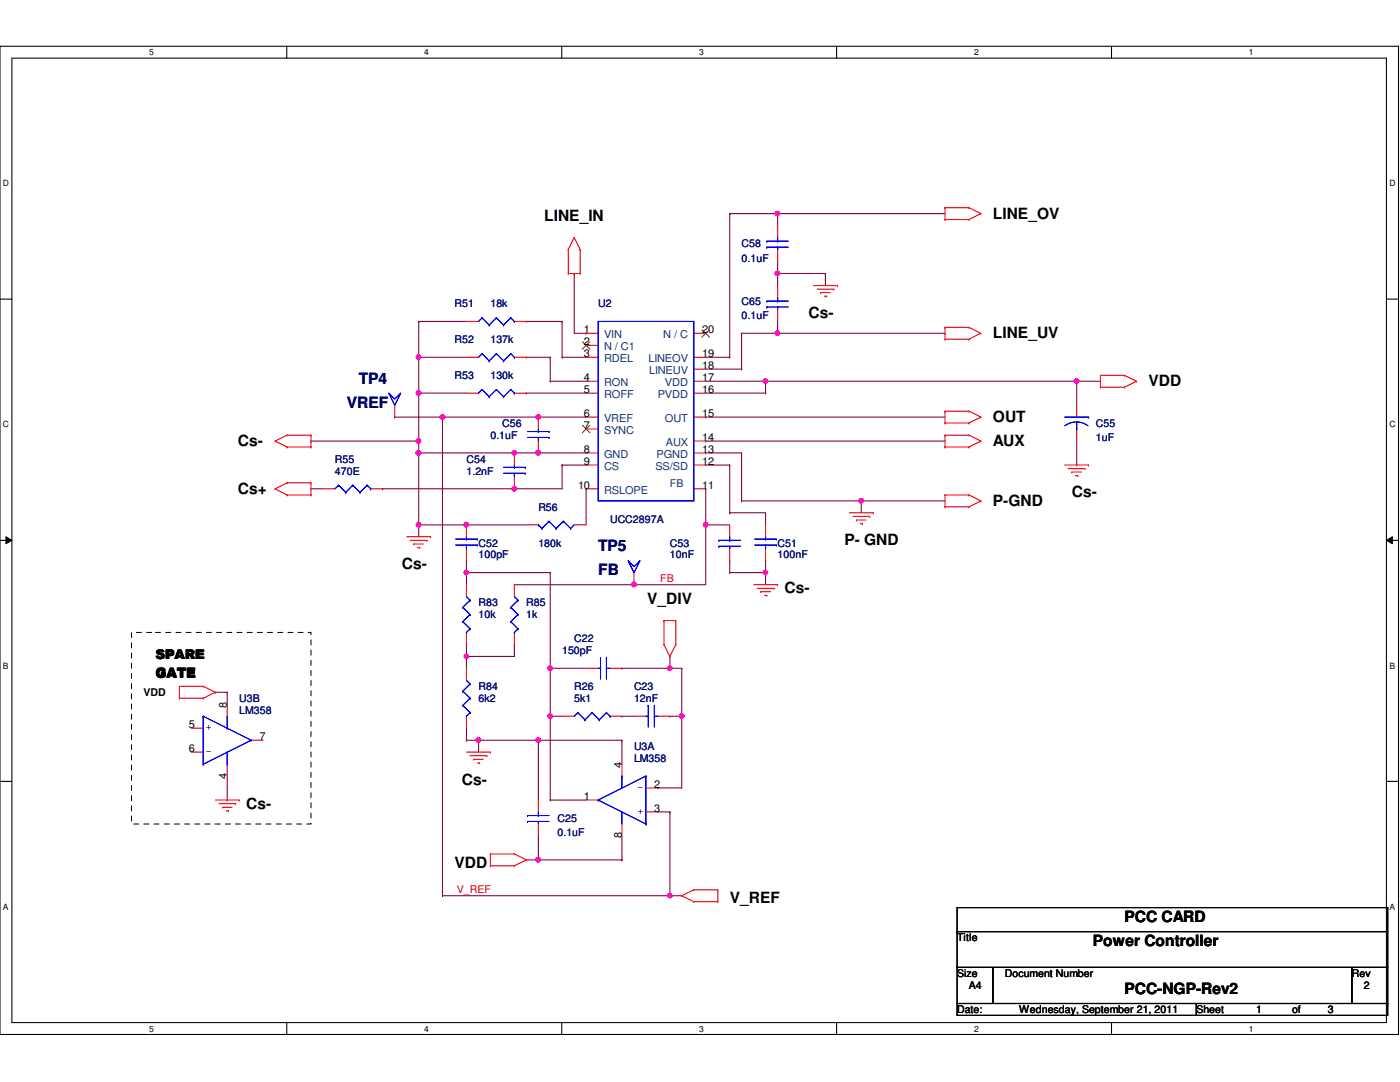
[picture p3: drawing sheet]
<svg xmlns="http://www.w3.org/2000/svg" width="279mm" height="216mm" viewBox="0 0 279 216" stroke-linecap="round" stroke-linejoin="round" font-family="sans-serif">
<path d="M0 9.2h279.1v197.2h-279.1zM2.4 11.6h274.3v192.4h-274.3z" fill="none" stroke="#000" stroke-width=".21"/>
<g fill="#fff">
<path d="M29.8 9.5h.9v1.9h-.9z"/>
<path d="M29.8 204.3h.9v1.9h-.9z"/>
</g>
<path d="M57.2 9.2v2.4M57.2 204v2.4" fill="none" stroke="#000" stroke-width=".21"/>
<g fill="#fff">
<path d="M84.7 9.5h.9v1.9h-.9z"/>
<path d="M84.7 204.3h.9v1.9h-.9z"/>
</g>
<path d="M112.1 9.2v2.4M112.1 204v2.4" fill="none" stroke="#000" stroke-width=".21"/>
<g fill="#fff">
<path d="M139.5 9.5h1v1.9h-1z"/>
<path d="M139.5 204.3h1v1.9h-1z"/>
</g>
<path d="M167 9.2v2.4M167 204v2.4" fill="none" stroke="#000" stroke-width=".21"/>
<g fill="#fff">
<path d="M194.4 9.5h.9v1.9h-.9z"/>
<path d="M194.4 204.3h.9v1.9h-.9z"/>
</g>
<path d="M221.8 9.2v2.4M221.8 204v2.4" fill="none" stroke="#000" stroke-width=".21"/>
<g fill="#fff">
<path d="M249.3 9.5h.9v1.9h-.9z"/>
<path d="M249.3 204.3h.9v1.9h-.9z"/>
<path d="M.6 35.6h1.2v1.9h-1.2z"/>
<path d="M277.3 35.6h1.2v1.9h-1.2z"/>
<path d="M.6 83.7h1.2v1.9h-1.2z"/>
<path d="M277.3 83.7h1.2v1.9h-1.2z"/>
</g>
<path d="M0 59.7h2.4M276.7 59.7h2.4" fill="none" stroke="#000" stroke-width=".21"/>
<g fill="#fff">
<path d="M.6 131.9h1.1v1.9h-1.1z"/>
<path d="M277.3 131.9h1.1v1.9h-1.1z"/>
</g>
<path d="M0 107.8h2.4M276.7 107.8h2.4" fill="none" stroke="#000" stroke-width=".21"/>
<path d="M1.2 107.1l1.2 .7-1.2 .7zM276.7 107.8l1.2-.7v1.4z" fill="#000"/>
<path d="M1.2 107.1l1.2 .7-1.2 .7zM276.7 107.8l1.2-.7v1.4z" fill="none" stroke="#000" stroke-width=".2"/>
<g fill="#fff">
<path d="M.6 180h1.1v1.9h-1.1z"/>
<path d="M277.3 180h1.1v1.9h-1.1z"/>
</g>
<path d="M0 155.9h2.4M276.7 155.9h2.4" fill="none" stroke="#000" stroke-width=".21"/>
<path d="M155.2 42.6h.1M155.2 42.6h33.4" fill="none" stroke="#800040" stroke-width=".21"/>
<circle cx="155.2" cy="42.6" r=".46" fill="#f0f"/>
<circle cx="155.2" cy="42.6" r=".46" fill="none" stroke="#f0f" stroke-width=".21"/>
<path d="M145.6 42.6h.1M145.6 42.6v28.7M140.8 71.3h4.8M145.6 71.3h.1M136.1 142.9h.1M136.1 142.9v14.3" fill="none" stroke="#800040" stroke-width=".21"/>
<circle cx="136.1" cy="142.9" r=".46" fill="#f0f"/>
<circle cx="136.1" cy="142.9" r=".46" fill="none" stroke="#f0f" stroke-width=".21"/>
<path d="M109.8 133.3h.1M109.8 133.3h7.2M109.8 142.9h.1M109.8 142.9v16.7M124.1 142.9h.1M124.1 142.9h2.4" fill="none" stroke="#800040" stroke-width=".21"/>
<circle cx="109.8" cy="142.9" r=".45" fill="#f0f"/>
<circle cx="109.8" cy="142.9" r=".45" fill="none" stroke="#f0f" stroke-width=".21"/>
<path d="M133.7 133.3h.1M133.7 133.3h2.4" fill="none" stroke="#800040" stroke-width=".21"/>
<circle cx="133.6" cy="133.3" r=".46" fill="#f0f"/>
<circle cx="133.6" cy="133.3" r=".46" fill="none" stroke="#f0f" stroke-width=".21"/>
<path d="M93.1 114.3h.1M93.1 114.3h16.7M136.1 133.3h.1M136.1 133.3v9.6h-2.4M133.7 142.9h.1" fill="none" stroke="#800040" stroke-width=".21"/>
<circle cx="93.1" cy="114.2" r=".45" fill="#f0f"/>
<circle cx="93.1" cy="114.2" r=".45" fill="none" stroke="#f0f" stroke-width=".21"/>
<path d="M88.3 178.7h.1M88.3 178.7h45.4" fill="none" stroke="#800040" stroke-width=".21"/>
<circle cx="133.7" cy="178.7" r=".45" fill="#f0f"/>
<circle cx="133.7" cy="178.7" r=".45" fill="none" stroke="#f0f" stroke-width=".21"/>
<path d="M88.3 83.2h.1M88.3 83.2v95.5" fill="none" stroke="#800040" stroke-width=".21"/>
<circle cx="88.3" cy="83.2" r=".46" fill="#f0f"/>
<circle cx="88.3" cy="83.2" r=".46" fill="none" stroke="#f0f" stroke-width=".21"/>
<path d="M83.6 90.4h.1M83.6 90.4v14.3M93.1 104.7h.1M93.1 104.7h11.9" fill="none" stroke="#800040" stroke-width=".21"/>
<circle cx="93.1" cy="104.7" r=".46" fill="#f0f"/>
<circle cx="93.1" cy="104.7" r=".46" fill="none" stroke="#f0f" stroke-width=".21"/>
<path d="M148 99.9h.1M148 99.9h40.6M171.9 99.9h.1" fill="none" stroke="#800040" stroke-width=".21"/>
<circle cx="171.9" cy="99.9" r=".46" fill="#f0f"/>
<circle cx="171.9" cy="99.9" r=".46" fill="none" stroke="#f0f" stroke-width=".21"/>
<path d="M140.8 78.4h12M140.8 76.1h12M152.8 78.4h.1M152.8 76.1h.1M62.1 97.5h.1M62.1 97.5h2.3M117 97.5h.1M117 97.5v7.2M140.8 90.4h.1M140.8 92.8h4.8M140.8 90.4h7.2M145.6 92.8h.1" fill="none" stroke="#800040" stroke-width=".21"/>
<circle cx="152.8" cy="76" r=".45" fill="#f0f"/>
<circle cx="152.8" cy="76" r=".45" fill="none" stroke="#f0f" stroke-width=".21"/>
<path d="M102.7 97.5h.1M112.2 92.8h.1M112.2 92.8h4.8M112.2 92.8v4.7h-9.5" fill="none" stroke="#800040" stroke-width=".21"/>
<circle cx="102.6" cy="97.5" r=".46" fill="#f0f"/>
<circle cx="102.6" cy="97.5" r=".46" fill="none" stroke="#f0f" stroke-width=".21"/>
<path d="M83.6 64.1h.1M83.6 64.1v7.2M140.8 73.7h7.2M148 73.7h.1M148 66.5h.1M148 66.5v7.2M107.4 90.4h.1M107.4 90.4h9.6" fill="none" stroke="#800040" stroke-width=".21"/>
<circle cx="107.4" cy="90.4" r=".46" fill="#f0f"/>
<circle cx="107.4" cy="90.4" r=".46" fill="none" stroke="#f0f" stroke-width=".21"/>
<path d="M76.4 97.5h.1M76.4 97.5h26.3M107.4 83.2h.1M107.4 83.2h9.6" fill="none" stroke="#800040" stroke-width=".21"/>
<circle cx="107.4" cy="83.2" r=".46" fill="#f0f"/>
<circle cx="107.4" cy="83.2" r=".46" fill="none" stroke="#f0f" stroke-width=".21"/>
<g fill="none" stroke="#800040" stroke-width=".21">
<path d="M83.6 64.1h.1M83.6 64.1h9.5M105 71.3h.1M105 64.1h.1M105 71.3h4.8M105 64.1h7.2M109.8 71.3h.1M109.8 76.1h.1M109.8 71.3v4.8M109.8 76.1h7.2M112.2 64.1h.1M112.2 71.3h.1"/>
<path d="M112.2 71.3h4.8M112.2 64.1v7.2M214.9 76.1h.1M214.9 76.1v4.8M62.1 88h.1M62.1 88h21.5M102.7 90.4h.1M102.7 90.4h4.7"/>
</g>
<circle cx="83.5" cy="88" r=".46" fill="#f0f"/>
<circle cx="83.5" cy="88" r=".46" fill="none" stroke="#f0f" stroke-width=".21"/>
<path d="M83.6 78.4h.1M83.6 78.4v9.6" fill="none" stroke="#800040" stroke-width=".21"/>
<circle cx="83.5" cy="78.4" r=".46" fill="#f0f"/>
<circle cx="83.5" cy="78.4" r=".46" fill="none" stroke="#f0f" stroke-width=".21"/>
<path d="M83.6 71.3h.1M83.6 71.3h9.5M83.6 71.3v7.1" fill="none" stroke="#800040" stroke-width=".21"/>
<circle cx="83.5" cy="71.3" r=".46" fill="#f0f"/>
<circle cx="83.5" cy="71.3" r=".46" fill="none" stroke="#f0f" stroke-width=".21"/>
<path d="M83.6 78.4h.1M83.6 78.4h9.5M83.6 88h.1M83.6 88v2.4M148 90.4h.1M148 90.4v9.5" fill="none" stroke="#800040" stroke-width=".21"/>
<circle cx="83.5" cy="90.4" r=".46" fill="#f0f"/>
<circle cx="83.5" cy="90.4" r=".46" fill="none" stroke="#f0f" stroke-width=".21"/>
<path d="M83.6 90.4h.1M83.6 90.4h19.1" fill="none" stroke="#800040" stroke-width=".21"/>
<circle cx="102.6" cy="90.4" r=".45" fill="#f0f"/>
<circle cx="102.6" cy="90.4" r=".45" fill="none" stroke="#f0f" stroke-width=".21"/>
<circle cx="83.5" cy="90.4" r=".46" fill="#f0f"/>
<circle cx="83.5" cy="90.4" r=".46" fill="none" stroke="#f0f" stroke-width=".21"/>
<path d="M83.6 104.7h.1M83.6 104.7v2.4" fill="none" stroke="#800040" stroke-width=".21"/>
<circle cx="83.5" cy="104.7" r=".47" fill="#f0f"/>
<circle cx="83.5" cy="104.7" r=".47" fill="none" stroke="#f0f" stroke-width=".21"/>
<path d="M214.9 76.1h.1M214.9 76.1h4.7" fill="none" stroke="#800040" stroke-width=".21"/>
<circle cx="214.8" cy="76" r=".46" fill="#f0f"/>
<circle cx="214.8" cy="76" r=".46" fill="none" stroke="#f0f" stroke-width=".21"/>
<g fill="none" stroke="#800040" stroke-width=".21">
<path d="M114.6 54.6h.1M114.6 54.6v11.9h2.4M145.6 42.6h.1M145.6 42.6h9.6M155.2 42.6h.1M155.2 54.6h.1M155.2 42.6v2.4M155.2 52.2v2.4M155.2 54.6h9.5M164.7 54.6h.1M105 78.4h.1M105 78.4h12"/>
<path d="M117 66.5h.1M88.3 83.2h.1M88.3 83.2h19.1M140.8 83.2h.1M140.8 83.2h47.8M171.9 99.9h.1M171.9 99.9v2.4M133.7 178.7h.1M133.7 178.7h2.4"/>
</g>
<circle cx="155.2" cy="54.5" r=".46" fill="#f0f"/>
<circle cx="155.2" cy="54.5" r=".46" fill="none" stroke="#f0f" stroke-width=".21"/>
<g fill="none" stroke="#800040" stroke-width=".21">
<path d="M155.2 57h.1M155.2 54.6v2.4M164.7 54.6h.1M164.7 54.6v2.4M148 66.5h.1M148 66.5h7.2M140.8 88h.1M140.8 88h47.8M83.6 104.7h.1M83.6 104.7h9.5M109.8 133.3h.1M109.8 133.3v9.6"/>
<path d="M109.8 142.9h.1M109.8 159.6h.1M109.8 142.9h2.4M109.8 159.6h7.2"/>
</g>
<circle cx="109.8" cy="133.3" r=".46" fill="#f0f"/>
<circle cx="109.8" cy="133.3" r=".46" fill="none" stroke="#f0f" stroke-width=".21"/>
<path d="M93.1 111.9h.1M93.1 111.9v2.4M152.8 114.3h.1M152.8 114.3v2.4M43 138.1h.1M43 138.1h2.3M45.3 138.1h.1M45.3 138.1v2.4M95.5 147.7h.1M95.5 147.7v2.4M107.4 147.7h.1M107.4 147.7h16.7" fill="none" stroke="#800040" stroke-width=".21"/>
<circle cx="152.8" cy="114.2" r=".45" fill="#f0f"/>
<circle cx="152.8" cy="114.2" r=".45" fill="none" stroke="#f0f" stroke-width=".21"/>
<g fill="none" stroke="#800040" stroke-width=".21">
<path d="M145.6 92.8v9.5M93.1 114.3h.1M93.1 114.3v2.4M109.8 114.3h.1M109.8 114.3v19M126.5 116.7h.1M126.5 116.7h14.3M145.6 102.3h.1M145.6 102.3h7.2M124.1 133.3h.1M133.7 131h.1M133.7 131v2.3h-9.6"/>
<path d="M131.3 157.2h.1M131.3 157.2h4.8"/>
</g>
<circle cx="126.5" cy="116.6" r=".46" fill="#f0f"/>
<circle cx="126.5" cy="116.6" r=".46" fill="none" stroke="#f0f" stroke-width=".21"/>
<path d="M93.1 131h.1M93.1 131h9.6M45.3 159.6h.1M45.3 154.9v4.7M93.1 145.3h.1M93.1 145.3v2.4M124.1 147.7h.1M124.1 147.7v4.8M124.1 171.6h.1M124.1 166.8v4.8M131.3 162h2.4M133.7 162h.1" fill="none" stroke="#800040" stroke-width=".21"/>
<circle cx="93.1" cy="131" r=".45" fill="#f0f"/>
<circle cx="93.1" cy="131" r=".45" fill="none" stroke="#f0f" stroke-width=".21"/>
<path d="M78.8 83.2h.1M78.8 83.2h9.5M102.7 116.7h.1M102.7 116.7h23.8M93.1 131h.1M93.1 131v2.3M107.4 159.6h.1M107.4 147.7v11.9M133.7 162h.1M133.7 162v16.7" fill="none" stroke="#800040" stroke-width=".21"/>
<circle cx="107.4" cy="147.7" r=".46" fill="#f0f"/>
<circle cx="107.4" cy="147.7" r=".46" fill="none" stroke="#f0f" stroke-width=".21"/>
<path d="M95.5 147.7h.1M95.5 147.7h11.9" fill="none" stroke="#800040" stroke-width=".21"/>
<circle cx="95.5" cy="147.7" r=".46" fill="#f0f"/>
<circle cx="95.5" cy="147.7" r=".46" fill="none" stroke="#f0f" stroke-width=".21"/>
<path d="M105 171.6h2.4M107.4 166.8h.1M107.4 171.6h.1M107.4 166.8v4.8" fill="none" stroke="#800040" stroke-width=".21"/>
<circle cx="107.4" cy="171.6" r=".46" fill="#f0f"/>
<circle cx="107.4" cy="171.6" r=".46" fill="none" stroke="#f0f" stroke-width=".21"/>
<path d="M140.8 104.7h.1M140.8 104.7v12M140.8 104.7h4.8M145.6 114.3h.1M152.8 111.9h.1M152.8 104.7h.1M152.8 111.9v2.4h-7.2M152.8 102.3v2.4M93.1 147.7h.1M93.1 147.7h2.4M107.4 171.6h16.7M124.1 171.6h.1" fill="none" stroke="#800040" stroke-width=".21"/>
<circle cx="140.8" cy="104.7" r=".46" fill="#f0f"/>
<circle cx="140.8" cy="104.7" r=".46" fill="none" stroke="#f0f" stroke-width=".21"/>
<path d="M155.2 64.1h.1M155.2 64.1v2.4h33.4M188.6 66.5h.1M140.8 97.5h.1M140.8 97.5v7.2M145.6 111.9h.1M145.6 111.9v2.4M93.1 128.6h.1M93.1 128.6v2.4M102.7 128.6h.1M102.7 128.6v2.4" fill="none" stroke="#800040" stroke-width=".21"/>
<circle cx="155.2" cy="66.5" r=".46" fill="#f0f"/>
<circle cx="155.2" cy="66.5" r=".46" fill="none" stroke="#f0f" stroke-width=".21"/>
<path d="M152.8 76.1h.1M152.8 76.1v2.3M152.8 76.1h62.1M214.9 92.8h.1M214.9 88v4.8" fill="none" stroke="#800040" stroke-width=".21"/>
<g fill="none" stroke="#f00" stroke-width=".21">
<path d="M113.4 54.6h.1M113.4 49.8h.1M113.4 54.6h2.4M113.4 49.8v4.8M114.6 47.4h.1M114.6 47.4l1.2 2.4M114.6 47.4l-1.2 2.4M115.8 49.8h.1M115.8 54.6h.1M115.8 49.8v4.8M155.2 45v2.4M155.2 49.8v2.4"/>
<path d="M155.2 57v2.4M162.3 57h4.8M163.1 57.7h3.3M163.8 58.4h.1M163.8 58.4h1.9M164.5 59.1h.5M165 59.1h.1M166.4 57.7h.1M167.1 57h.1M188.6 43.8h.1M188.6 41.4h.1M188.6 43.8h4.8"/>
<path d="M188.6 41.4v2.4M188.6 41.4h4.8M193.4 43.8h.1M193.4 41.4h.1M193.4 41.4l2.3 1.2M195.7 42.6h.1M195.7 42.6l-2.3 1.2M93.1 71.3h2.4M93.1 78.4h2.4M93.1 64.1h2.4M102.7 71.3h2.3M102.7 78.4h2.3"/>
<path d="M102.7 64.1h2.3M117 71.3h2.4M117 66.5h2.4M117 76.1h2.4M117 78.4h2.4M117 68.9h2.4M138.5 71.3h2.3M138.5 73.7h2.3M138.5 66.5h2.3M138.5 76.1h2.3M138.5 78.4h2.3M155.2 61.7v2.4"/>
<path d="M188.6 67.7h.1M188.6 65.3h.1M188.6 65.3v2.4M188.6 67.7h4.8M188.6 65.3h4.8M193.4 67.7h.1M193.4 65.3h.1M193.4 65.3l2.3 1.2M195.7 66.5h.1M195.7 66.5l-2.3 1.2M219.6 77.3h.1M219.6 74.9h.1"/>
<path d="M219.6 77.3h4.8M219.6 74.9v2.4M219.6 74.9h4.8M224.4 77.3h.1M224.4 74.9h.1M224.4 74.9l2.4 1.2M226.8 76.1h.1M226.8 76.1l-2.4 1.2M54.9 88h.1M54.9 97.5h.1M54.9 88l2.4 1.2M54.9 97.5l2.4 1.3"/>
<path d="M57.3 86.8h.1M57.3 89.2h.1M57.3 96.4h.1M57.3 98.8h.1M57.3 86.8l-2.4 1.2M57.3 86.8h4.8M57.3 89.2h4.8M57.3 98.8h4.8M57.3 96.4l-2.4 1.1M57.3 96.4h4.8M62.1 86.8h.1M62.1 89.2h.1"/>
<path d="M62.1 96.4h.1M62.1 98.8h.1M62.1 86.8v2.4M62.1 96.4v2.4M64.4 97.5h2.4M74 97.5h2.4M78.8 80.9v2.3M102.7 90.4v2.4M102.7 95.2v2.3M107.4 83.2v2.4M107.4 88v2.4M117 92.8h2.4"/>
<path d="M117 97.5h2.4M117 83.2h2.4M117 85.6h2.4M117 90.4h2.4M138.5 92.8h2.3M138.5 97.5h2.3M138.5 83.2h2.3M138.5 90.4h2.3M138.5 88h2.3M188.6 89.2h.1M188.6 86.8h.1M188.6 98.8h.1"/>
<path d="M188.6 84.4h.1M188.6 82h.1M188.6 82v2.4M188.6 86.8v2.4M188.6 98.8v2.3M188.6 86.8h4.8M188.6 89.2h4.8M188.6 98.8h4.8M188.6 84.4h4.8M188.6 82h4.8M193.4 89.2h.1M193.4 86.8h.1"/>
<path d="M193.4 98.8h.1M193.4 84.4h.1M193.4 82h.1M193.4 86.8l2.3 1.2M193.4 98.8l2.3 1.1M193.4 82l2.3 1.2M195.7 88h.1M195.7 99.9h.1M195.7 83.2h.1M195.7 88l-2.3 1.2M195.7 99.9l-2.3 1.2M195.7 83.2l-2.3 1.2"/>
<path d="M212.5 92.8h4.8M213.2 93.5h3.3M213.9 94.2h.1M213.9 94.2h1.9M214.6 94.9h.5M214.9 80.9v2.3M214.9 85.6v2.4M215.1 94.9h.1M216.5 93.5h.1M217.3 92.8h.1M81.2 107.1h4.7M81.9 107.8h3.3"/>
<path d="M82.6 108.5h.1M82.6 108.5h1.9M83.3 109.3h.5M83.8 109.3h.1M85.2 107.8h.1M85.9 107.1h.1M93.1 104.7v2.4M93.1 109.5v2.4M93.1 116.7v2.3M102.7 116.7v2.3M105 104.7h2.4M114.6 104.7h2.4"/>
<path d="M126.5 114.3v2.4M145.6 104.7v2.4M145.6 109.5v2.4M150.4 116.7h4.8M151.1 117.4h3.4M151.8 118.1h.1M151.8 118.1h2M152.6 118.8h.4M152.8 104.7v2.4M152.8 109.5v2.4M153 118.8h.1M154.5 117.4h.1"/>
<path d="M155.2 116.7h.1M169.5 102.3h4.8M170.2 103h3.4M170.9 103.8h.1M170.9 103.8h1.9M171.7 104.5h.4M172.1 104.5h.1M173.6 103h.1M174.3 102.3h.1M188.6 101.1h.1M188.6 101.1h4.8M193.4 101.1h.1"/>
<path d="M35.8 139.3h.1M35.8 136.9h.1M35.8 136.9h4.8M35.8 139.3h4.8M35.8 136.9v2.4M40.6 136.9h.1M40.6 139.3h.1M40.6 136.9l2.4 1.2M43 138.1h.1M43 138.1l-2.4 1.2M93.1 126.2v2.4M93.1 133.3v2.5"/>
<path d="M102.7 126.2v2.4M117 133.3h2.4M121.8 133.3h2.3M132.5 128.6h.1M132.5 123.8h.1M132.5 128.6l1.2 2.4M132.5 123.8v4.8M132.5 123.8h2.4M133.7 131h.1M134.9 128.6h.1M134.9 123.8h.1M134.9 123.8v4.8"/>
<path d="M134.9 128.6l-1.2 2.4M38.2 150.1h2.4M38.2 145.3h2.4M43 159.6h4.8M45.3 140.5v2.4M45.3 152.5v2.4M47.8 159.6h.1M50.1 147.7h2.4M93.1 150.1h4.8M93.1 142.9v2.4M93.8 150.8h3.4M94.5 151.5h.1"/>
<path d="M94.5 151.5h1.9M95.2 152.2h.5M95.7 152.2h.1M97.2 150.8h.1M97.9 150.1h.1M107.4 159.6v2.4M112.2 142.9h2.4M117 159.6h2.4M121.8 142.9h2.3M124.1 152.5v2.4M126.5 142.9h2.4M128.9 157.2h2.4"/>
<path d="M131.3 142.9h2.4M43.7 160.4h3.3M44.4 161.1h.1M44.4 161.1h1.9M45.1 161.8h.5M45.6 161.8h.1M47 160.4h.1M97.9 172.8h.1M97.9 170.4h.1M97.9 170.4h4.8M97.9 172.8h4.8M97.9 170.4v2.4"/>
<path d="M102.7 170.4h.1M102.7 172.8h.1M102.7 170.4l2.3 1.2M105 171.6h.1M105 171.6l-2.3 1.2M107.4 164.4v2.4M124.1 164.4v2.4M128.9 162h2.4M136.1 178.7h.1M136.1 178.7l2.4 1.2M138.5 179.9h.1M138.5 177.5h.1"/>
<path d="M138.5 179.9h4.8M138.5 177.5l-2.4 1.2M138.5 177.5h4.8M143.3 177.5h.1M143.3 179.9h.1M143.3 177.5v2.4"/>
</g>
<path d="M191 181.1h85.9v4.8h-85.9zM191 185.9h85.9v7.1h-85.9zM191 193h7.2v7.2h-7.2zM198.2 193h71.6v7.2h-71.6zM269.8 193h7.1v7.2h-7.1zM191 200.2h47.8v2.4h-47.8zM238.8 200.2h38.1v2.4h-38.1z" fill="none" stroke="#000" stroke-width=".21"/>
<path d="M26.2 126.2h35.9v38.2h-35.9z" fill="none" stroke="#000" stroke-width=".2" stroke-dasharray="1 1 1 1 1 1 1 1"/>
<g fill="none" stroke="#00f" stroke-width=".21">
<path d="M153 48.1h.1M153 49.3h.1M153 48.1h4.3M153 49.3h4.3M155.2 49.3h.1M155.2 48.1h.1M155.2 47.4v.7M155.2 49.3v.5M155.2 59.4v.7M77.6 78.4l1.2 1.2 1.2-1.2-1.2 2.5zM96.2 70.6h.1M96.2 63.4h.1"/>
<path d="M96.2 77.7h.1M96.2 70.6l-.7 .7M96.2 70.6l1.4 1.4M96.2 63.4l-.7 .7M96.2 63.4l1.4 1.5M96.2 77.7l-.7 .7M96.2 77.7l1.4 1.5M97.6 72h.1M97.6 64.9h.1M97.6 79.2h.1M99.1 70.6h.1M99.1 63.4h.1"/>
<path d="M99.1 77.7h.1M99.1 70.6l-1.5 1.4M99.1 70.6l1.4 1.4M99.1 63.4l-1.5 1.5M99.1 63.4l1.4 1.5M99.1 77.7l-1.5 1.5M99.1 77.7l1.4 1.5M100.5 72h.1M100.5 64.9h.1M100.5 79.2h.1M101.9 70.6h.1M101.9 63.4h.1"/>
<path d="M101.9 77.7h.1M101.9 70.6l-1.4 1.4M101.9 70.6l.8 .7M101.9 63.4l-1.4 1.5M101.9 63.4l.8 .7M101.9 77.7l-1.4 1.5M101.9 77.7l.8 .7M102.7 71.3h.1M102.7 64.1h.1M102.7 78.4h.1M119.4 64.1h19.1v35.8h-19.1zM153 60.1h.1"/>
<path d="M153 61.3h.1M153 60.1h4.3M153 61.3h4.3M155.2 61.3h.1M155.2 60.1h.1M155.2 61.3v.4M67.6 96.8h.1M67.6 96.8l-.8 .7M67.6 96.8l1.4 1.5M69 98.3h.1M70.4 96.8h.1M70.4 96.8l-1.4 1.5"/>
<path d="M70.4 96.8l1.4 1.5M71.8 98.3h.1M73.3 96.8h.1M73.3 96.8l-1.5 1.5M73.3 96.8l.7 .7M74 97.5h.1M100.5 94.4h4.3M100.5 93.3h4.3M102.7 93.3h.1M102.7 94.4h.1M102.7 92.8v.5M102.7 94.4v.8"/>
<path d="M104.8 94.4h.1M104.8 93.3h.1M105.3 87.3h4.3M105.3 86.1h4.3M107.4 86.1h.1M107.4 87.3h.1M107.4 85.6v.5M107.4 87.3v.7M109.6 87.3h.1M109.6 86.1h.1M212.5 83.2h4.8M212.5 85l.9-.5 1.4-.3 1.5 .3 .8 .5"/>
<path d="M214.9 85.6h.1M214.9 84.2v1.4M217.3 83.2h.1M90.9 108.8h4.3M90.9 107.6h4.3M93.1 107.6h.1M93.1 108.8h.1M93.1 107.1v.5M93.1 108.8v.7M93.1 119l.7 .8M93.8 119.8h.1M93.8 119.8l-1.4 1.4"/>
<path d="M95.2 108.8h.1M95.2 107.6h.1M102.7 119l.7 .8M103.4 119.8h.1M103.4 119.8l-1.5 1.4M107.4 104.7h.1M107.4 104.7l.8 .8M108.2 105.5h.1M109.6 104h.1M109.6 104l1.4 1.5M109.6 104l-1.4 1.5M111 105.5h.1"/>
<path d="M112.4 104h.1M112.4 104l1.5 1.5M112.4 104l-1.4 1.5M113.9 105.5h.1M114.6 104.7l-.7 .8M125.3 111.9l1.2 1.2 1.2-1.2-1.2 2.4zM143.5 107.8h.1M143.5 109h.1M143.5 107.8h4.3M143.5 109h4.3M145.6 109h.1M145.6 107.8h.1"/>
<path d="M145.6 107.1v.7M145.6 109v.5M150.6 108.8h4.3M150.6 107.6h4.3M152.8 107.6h.1M152.8 108.8h.1M152.8 107.1v.5M152.8 108.8v.7M154.9 108.8h.1M154.9 107.6h.1M92.4 137.9h.1M92.4 121.2h.1"/>
<path d="M92.4 124h.1M92.4 137.9l1.4 1.4M92.4 121.2l1.4 1.4M92.4 124l1.4 1.5M93.1 126.2h.1M93.1 135.8l.7 .7M93.8 136.5h.1M93.8 139.3h.1M93.8 122.6h.1M93.8 125.5h.1M93.8 136.5l-1.4 1.4M93.8 139.3l-1.4 1.5"/>
<path d="M93.8 125.5l-.7 .7M93.8 122.6l-1.4 1.4M101.9 121.2h.1M101.9 124h.1M101.9 121.2l1.5 1.4M101.9 124l1.5 1.5M102.7 126.2h.1M103.4 122.6h.1M103.4 125.5h.1M103.4 122.6l-1.5 1.4M103.4 125.5l-.7 .7M119.4 133.3h.4"/>
<path d="M119.8 133.3h.1M119.8 131.2h.1M119.8 131.2v4.3M121 131.2h.1M121 133.3h.1M121 133.3h.8M121 131.2v4.3M40.6 152.5h.1M40.6 142.9h.1M40.6 142.9l9.5 4.8M40.6 142.9v9.6M45.3 145.3h.1"/>
<path d="M45.3 152.5h.1M45.3 142.9v2.4M45.3 150.1v2.4M50.1 147.7h.1M50.1 147.7l-9.5 4.8M92.4 140.8h.1M92.4 140.8l1.4 1.4M93.1 142.9h.1M93.8 142.2h.1M93.8 142.2l-.7 .7M115.3 142.2h.1M115.3 142.2l-.7 .7"/>
<path d="M115.3 142.2l1.5 1.4M116.8 143.6h.1M118.2 142.2h.1M118.2 142.2l-1.4 1.4M118.2 142.2l1.4 1.4M119.4 159.6h.1M119.4 159.6l9.5 4.8M119.6 143.6h.1M121 142.2h.1M121 142.2l-1.4 1.4M121 142.2l.8 .7M121.8 142.9h.1"/>
<path d="M124.1 154.9h.1M124.1 154.9v2.3M128.9 154.9h.1M128.9 142.9h.5M128.9 154.9l-9.5 4.7M128.9 154.9v9.5M129.4 142.9h.1M129.4 140.8h.1M129.4 140.8v4.3M130.6 140.8h.1M130.6 142.9h.1M130.6 142.9h.7"/>
<path d="M130.6 140.8v4.3M105.3 162.7h.1M105.3 163.9h.1M105.3 162.7h4.3M105.3 163.9h4.3M107.4 163.9h.1M107.4 162.7h.1M107.4 162v.7M107.4 163.9v.5M124.1 162h.1M124.1 162v2.4M128.9 164.4h.1"/>
</g>
<path d="M116.2 68.2l1.5 1.5M117.7 68.2l-1.5 1.5M140.1 65.8l1.5 1.5M141.6 65.8l-1.5 1.5M116.2 84.9l1.5 1.5M117.7 84.9l-1.5 1.5" fill="none" stroke="#804000" stroke-width=".2"/>
<circle cx="155.2" cy="42.6" r=".46" fill="#f0f"/>
<circle cx="155.2" cy="42.6" r=".46" fill="none" stroke="#f0f" stroke-width=".21"/>
<circle cx="136.1" cy="142.9" r=".46" fill="#f0f"/>
<circle cx="136.1" cy="142.9" r=".46" fill="none" stroke="#f0f" stroke-width=".21"/>
<circle cx="109.8" cy="142.9" r=".45" fill="#f0f"/>
<circle cx="109.8" cy="142.9" r=".45" fill="none" stroke="#f0f" stroke-width=".21"/>
<circle cx="133.6" cy="133.3" r=".46" fill="#f0f"/>
<circle cx="133.6" cy="133.3" r=".46" fill="none" stroke="#f0f" stroke-width=".21"/>
<circle cx="93.1" cy="114.2" r=".45" fill="#f0f"/>
<circle cx="93.1" cy="114.2" r=".45" fill="none" stroke="#f0f" stroke-width=".21"/>
<circle cx="133.7" cy="178.7" r=".45" fill="#f0f"/>
<circle cx="133.7" cy="178.7" r=".45" fill="none" stroke="#f0f" stroke-width=".21"/>
<circle cx="88.3" cy="83.2" r=".46" fill="#f0f"/>
<circle cx="88.3" cy="83.2" r=".46" fill="none" stroke="#f0f" stroke-width=".21"/>
<circle cx="93.1" cy="104.7" r=".46" fill="#f0f"/>
<circle cx="93.1" cy="104.7" r=".46" fill="none" stroke="#f0f" stroke-width=".21"/>
<circle cx="171.9" cy="99.9" r=".46" fill="#f0f"/>
<circle cx="171.9" cy="99.9" r=".46" fill="none" stroke="#f0f" stroke-width=".21"/>
<circle cx="152.8" cy="76" r=".45" fill="#f0f"/>
<circle cx="152.8" cy="76" r=".45" fill="none" stroke="#f0f" stroke-width=".21"/>
<circle cx="102.6" cy="97.5" r=".46" fill="#f0f"/>
<circle cx="102.6" cy="97.5" r=".46" fill="none" stroke="#f0f" stroke-width=".21"/>
<circle cx="107.4" cy="90.4" r=".46" fill="#f0f"/>
<circle cx="107.4" cy="90.4" r=".46" fill="none" stroke="#f0f" stroke-width=".21"/>
<circle cx="107.4" cy="83.2" r=".46" fill="#f0f"/>
<circle cx="107.4" cy="83.2" r=".46" fill="none" stroke="#f0f" stroke-width=".21"/>
<circle cx="83.5" cy="88" r=".46" fill="#f0f"/>
<circle cx="83.5" cy="88" r=".46" fill="none" stroke="#f0f" stroke-width=".21"/>
<circle cx="83.5" cy="78.4" r=".46" fill="#f0f"/>
<circle cx="83.5" cy="78.4" r=".46" fill="none" stroke="#f0f" stroke-width=".21"/>
<circle cx="83.5" cy="71.3" r=".46" fill="#f0f"/>
<circle cx="83.5" cy="71.3" r=".46" fill="none" stroke="#f0f" stroke-width=".21"/>
<circle cx="83.5" cy="90.4" r=".46" fill="#f0f"/>
<circle cx="83.5" cy="90.4" r=".46" fill="none" stroke="#f0f" stroke-width=".21"/>
<circle cx="102.6" cy="90.4" r=".45" fill="#f0f"/>
<circle cx="102.6" cy="90.4" r=".45" fill="none" stroke="#f0f" stroke-width=".21"/>
<circle cx="83.5" cy="90.4" r=".46" fill="#f0f"/>
<circle cx="83.5" cy="90.4" r=".46" fill="none" stroke="#f0f" stroke-width=".21"/>
<circle cx="83.5" cy="104.7" r=".47" fill="#f0f"/>
<circle cx="83.5" cy="104.7" r=".47" fill="none" stroke="#f0f" stroke-width=".21"/>
<circle cx="214.8" cy="76" r=".46" fill="#f0f"/>
<circle cx="214.8" cy="76" r=".46" fill="none" stroke="#f0f" stroke-width=".21"/>
<circle cx="155.2" cy="54.5" r=".46" fill="#f0f"/>
<circle cx="155.2" cy="54.5" r=".46" fill="none" stroke="#f0f" stroke-width=".21"/>
<circle cx="109.8" cy="133.3" r=".46" fill="#f0f"/>
<circle cx="109.8" cy="133.3" r=".46" fill="none" stroke="#f0f" stroke-width=".21"/>
<circle cx="152.8" cy="114.2" r=".45" fill="#f0f"/>
<circle cx="152.8" cy="114.2" r=".45" fill="none" stroke="#f0f" stroke-width=".21"/>
<circle cx="126.5" cy="116.6" r=".46" fill="#f0f"/>
<circle cx="126.5" cy="116.6" r=".46" fill="none" stroke="#f0f" stroke-width=".21"/>
<circle cx="93.1" cy="131" r=".45" fill="#f0f"/>
<circle cx="93.1" cy="131" r=".45" fill="none" stroke="#f0f" stroke-width=".21"/>
<circle cx="107.4" cy="147.7" r=".46" fill="#f0f"/>
<circle cx="107.4" cy="147.7" r=".46" fill="none" stroke="#f0f" stroke-width=".21"/>
<circle cx="95.5" cy="147.7" r=".46" fill="#f0f"/>
<circle cx="95.5" cy="147.7" r=".46" fill="none" stroke="#f0f" stroke-width=".21"/>
<circle cx="107.4" cy="171.6" r=".46" fill="#f0f"/>
<circle cx="107.4" cy="171.6" r=".46" fill="none" stroke="#f0f" stroke-width=".21"/>
<circle cx="140.8" cy="104.7" r=".46" fill="#f0f"/>
<circle cx="140.8" cy="104.7" r=".46" fill="none" stroke="#f0f" stroke-width=".21"/>
<circle cx="155.2" cy="66.5" r=".46" fill="#f0f"/>
<circle cx="155.2" cy="66.5" r=".46" fill="none" stroke="#f0f" stroke-width=".21"/>
<g font-size="3.1">
<text x="108.6" y="44.1">LINE_IN</text>
<text x="198.2" y="43.6">LINE_OV</text>
<text x="161.4" y="63.4">Cs-</text>
<text x="198.2" y="67.5">LINE_UV</text>
<text x="229.2" y="77">VDD</text>
<text x="47.5" y="89">Cs-</text>
<text x="198.2" y="89">AUX</text>
<text x="198.2" y="84.2">OUT</text>
<text x="47.5" y="98.5">Cs+</text>
<text x="198.2" y="100.9">P-GND</text>
<text x="213.9" y="99.2">Cs-</text>
<text x="80.2" y="113.6">Cs-</text>
<text x="168.5" y="108.8">P- GND</text>
<text x="156.6" y="118.3">Cs-</text>
<text x="129.2" y="120.5">V_DIV</text>
<text x="49.1" y="161.3">Cs-</text>
<text x="92.2" y="156.5">Cs-</text>
<text x="90.7" y="173.3">VDD</text>
<text x="145.6" y="180.2">V_REF</text>
<text x="224.4" y="184">PCC CARD</text>
<text x="218.1" y="188.8">Power Controller</text>
<text x="224.4" y="198.3">PCC-NGP-Rev2</text>
</g>
<g font-size="3.1" fill="#000080">
<text x="71.6" y="76.5">TP4</text>
<text x="69.2" y="81.3">VREF</text>
<text x="119.4" y="110">TP5</text>
<text x="119.4" y="114.8">FB</text>
</g>
<g font-size="2.6">
<text x="31.1" y="131.5">SPARE</text>
<text x="31.1" y="135.2">GATE</text>
</g>
<g font-size="2.2">
<text x="116.5" y="66.5">1</text>
<text x="116.5" y="71.2">3</text>
<text x="116.5" y="68.9">2</text>
<text x="140.1" y="66.5">20</text>
<text x="140.1" y="71.2">19</text>
<text x="116.5" y="76">4</text>
<text x="140.1" y="73.6">18</text>
<text x="140.1" y="76">17</text>
<text x="116.5" y="78.4">5</text>
<text x="116.5" y="83.2">6</text>
<text x="140.1" y="83.2">15</text>
<text x="140.1" y="78.4">16</text>
<text x="116.5" y="85.6">7</text>
<text x="140.1" y="88">14</text>
<text x="116.5" y="90.3">8</text>
<text x="116.5" y="92.8">9</text>
<text x="140.1" y="90.3">13</text>
<text x="140.1" y="92.8">12</text>
<text x="115.4" y="97.5">10</text>
<text x="140.1" y="97.5">11</text>
<text x="45.3" y="141.3" transform="rotate(-90 45.3 141.3)">8</text>
<text x="37.7" y="145.2">5</text>
<text x="51.8" y="147.7">7</text>
<text x="37.7" y="150">6</text>
<text x="45.3" y="155.4" transform="rotate(-90 45.3 155.4)">4</text>
<text x="124.1" y="153.2" transform="rotate(-90 124.1 153.2)">4</text>
<text x="116.5" y="159.6">1</text>
<text x="130.6" y="162">3</text>
<text x="130.6" y="157.2">2</text>
<text x="124.1" y="167.3" transform="rotate(-90 124.1 167.3)">8</text>
</g>
<g font-size="2.2" fill="#004080">
<text x="120.6" y="67.5">VIN</text>
<text x="120.6" y="69.9">N / C1</text>
<text x="132.4" y="67.5">N / C</text>
<text x="120.6" y="72.3">RDEL</text>
<text x="120.6" y="77.1">RON</text>
<text x="129.4" y="72.3">LINEOV</text>
<text x="129.5" y="74.7">LINEUV</text>
<text x="132.7" y="77.1">VDD</text>
<text x="120.6" y="79.5">ROFF</text>
<text x="131.3" y="79.5">PVDD</text>
<text x="120.6" y="86.6">SYNC</text>
<text x="120.6" y="84.2">VREF</text>
<text x="132.7" y="84.2">OUT</text>
<text x="132.9" y="89">AUX</text>
<text x="120.6" y="91.4">GND</text>
<text x="120.6" y="93.8">CS</text>
<text x="130.8" y="93.8">SS/SD</text>
<text x="131" y="91.4">PGND</text>
<text x="120.6" y="98.6">RSLOPE</text>
</g>
<g font-size="2.1" fill="#000080">
<text x="148" y="49.4">C58</text>
<text x="148" y="52.2">0.1uF</text>
<text x="90.7" y="61.3">R51</text>
<text x="97.9" y="61.3">18k</text>
<text x="119.4" y="61.3">U2</text>
<text x="148" y="60.8">C65</text>
<text x="148" y="63.7">0.1uF</text>
<text x="90.7" y="68.5">R52</text>
<text x="97.9" y="68.5">137k</text>
<text x="90.7" y="75.6">R53</text>
<text x="97.9" y="75.6">130k</text>
<text x="97.9" y="87.5">0.1uF</text>
<text x="100.2" y="85.2">C56</text>
<text x="218.7" y="85.2">C55</text>
<text x="218.7" y="88.1">1uF</text>
<text x="66.8" y="92.3">R55</text>
<text x="66.8" y="94.7">470E</text>
<text x="93.1" y="92.3">C54</text>
<text x="93.1" y="94.7">1.2nF</text>
<text x="107.4" y="101.9">R56</text>
<text x="121.8" y="104.3">UCC2897A</text>
<text x="95.5" y="109.1">C52</text>
<text x="95.5" y="111.4">100pF</text>
<text x="107.4" y="109.1">180k</text>
<text x="133.7" y="109.1">C53</text>
<text x="133.7" y="111.4">10nF</text>
<text x="155.2" y="109.1">C51</text>
<text x="155.2" y="111.4">100nF</text>
<text x="95.5" y="121">R83</text>
<text x="95.5" y="123.4">10k</text>
<text x="105" y="121">R85</text>
<text x="105" y="123.4">1k</text>
<text x="112.2" y="130.6">150pF</text>
<text x="114.6" y="128.1">C22</text>
<text x="95.5" y="137.7">R84</text>
<text x="114.6" y="137.7">R26</text>
<text x="126.5" y="137.7">C23</text>
<text x="47.8" y="140.1">U3B</text>
<text x="47.8" y="142.5">LM358</text>
<text x="95.5" y="140.1">6k2</text>
<text x="114.6" y="140.1">5k1</text>
<text x="126.5" y="140.1">12nF</text>
<text x="126.5" y="149.6">U3A</text>
<text x="126.5" y="152">LM358</text>
<text x="111.3" y="164">C25</text>
<text x="111.3" y="166.8">0.1uF</text>
</g>
<text font-size="2.1" fill="#004080" x="133.7" y="97.1">FB</text>
<g font-size="2.1" fill="#f00">
<text x="131.8" y="116.2">FB</text>
<text x="91.2" y="178.3">V_REF</text>
</g>
<g font-size="2.1">
<text x="28.6" y="138.9">VDD</text>
<text x="191" y="187.8">Title</text>
<text x="191" y="195">Size</text>
<text x="193.4" y="197.4">A4</text>
<text x="200.5" y="195">Document Number</text>
<text x="269.8" y="195">Rev</text>
<text x="272.2" y="197.4">2</text>
<text x="191" y="202.2">Date:</text>
<text x="203.4" y="202.2">Wednesday, September 21, 2011</text>
<text x="238.8" y="202.2">Sheet</text>
<text x="250.7" y="202.2">1</text>
<text x="257.9" y="202.2">of</text>
<text x="265" y="202.2">3</text>
</g>
<g font-size="2.1" fill="#00f">
<text x="41.1" y="145.8">+</text>
<text x="41.1" y="150.5">-</text>
<text x="128.4" y="156.7" transform="rotate(180 128.4 156.7)">-</text>
<text x="128.4" y="161.4" transform="rotate(180 128.4 161.4)">+</text>
</g>
<g font-size="1.7">
<text x="29.8" y="11">5</text>
<text x="84.7" y="11">4</text>
<text x="139.5" y="11">3</text>
<text x="194.4" y="11">2</text>
<text x="249.3" y="11">1</text>
<text x=".6" y="37.2">D</text>
<text x="277.3" y="37.2">D</text>
<text x=".6" y="85.3">C</text>
<text x="277.3" y="85.3">C</text>
<text x=".6" y="133.4">B</text>
<text x="277.3" y="133.4">B</text>
<text x=".6" y="181.5">A</text>
<text x="277.3" y="181.5">A</text>
<text x="29.8" y="205.8">5</text>
<text x="84.7" y="205.8">4</text>
<text x="139.5" y="205.8">3</text>
<text x="194.4" y="205.8">2</text>
<text x="249.3" y="205.8">1</text>
</g>
</svg>
